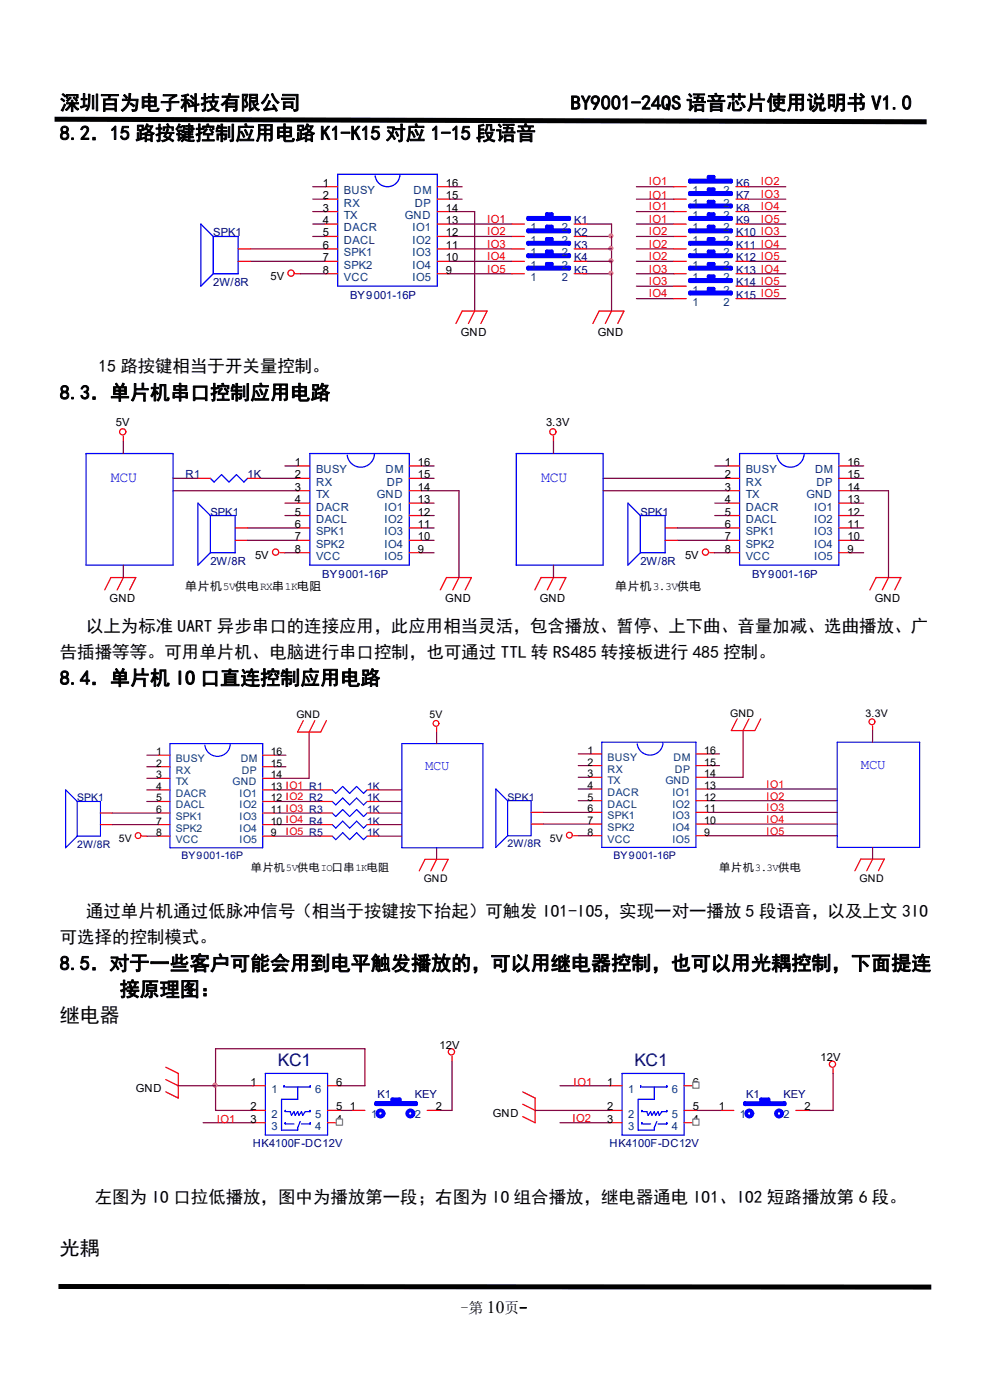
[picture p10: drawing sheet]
<svg xmlns="http://www.w3.org/2000/svg" width="210mm" height="297mm" viewBox="0 0 210 297" stroke-linecap="round" stroke-linejoin="round" font-family="sans-serif">
<path d="M11.6 24.8l185 .5v1.1l-185-.6zM12.4 272.4l185.2 .1v1.1l-185.2-.1z" fill="#000"/>
<g fill="none" stroke="#00f" stroke-width=".79">
<path d="M146.4 38.3h8.7v.3h-8.7zM150.3 38.3v-.8h1.1v.8M112 48.8h8.7v.3h-8.7zM112 46.2h8.7v.3h-8.7zM112 51.5h8.7v.2h-8.7zM112 54.1h8.7v.3h-8.7zM112 56.8h8.7v.2h-8.7zM116 48.8v-.7h1.1v.7M116 46.2v-.8h1.1v.8M116 51.5v-.8h1.1v.8M116 54.1v-.8h1.1v.8M116 56.8v-.8h1.1v.8"/>
<path d="M146.4 43.6h8.7v.2h-8.7zM146.4 40.9h8.7v.3h-8.7zM146.4 46.2h8.7v.3h-8.7zM146.4 48.8h8.7v.3h-8.7zM146.4 51.5h8.7v.2h-8.7zM146.4 54.1h8.7v.3h-8.7zM146.4 56.8h8.7v.2h-8.7zM146.4 59.4h8.7v.3h-8.7zM150.3 43.6v-.8h1.1v.8M150.3 40.9v-.8h1.1v.8M150.3 46.2v-.8h1.1v.8M150.3 48.8v-.7h1.1v.7"/>
<path d="M150.3 51.5v-.8h1.1v.8M150.3 54.1v-.8h1.1v.8M150.3 56.8v-.8h1.1v.8M150.3 59.4v-.8h1.1v.8M146.4 62h8.7v.3h-8.7zM150.3 62v-.8h1.1v.8M79.8 234h8.4v.3h-8.4zM83.2 234v-.8h1.6v.8"/>
<circle cx="80.7" cy="236.2" r=".66"/>
<circle cx="87.1" cy="236.2" r=".66"/>
</g>
<g fill="none" stroke="#f00" stroke-width=".26">
<path d="M69 39.6h2.6M92.8 39.6h2.6M142.9 39.6h2.7M156.1 39.6h2.7M50.5 52.8h2.7M50.5 55.4h2.7M62.7 58.1h1M69 44.9h2.6M69 50.2h2.6M69 58.1h2.6M69 42.3h2.6M69 47.5h2.6"/>
<path d="M69 52.8h2.6M69 55.4h2.6M92.8 44.9h2.6M92.8 50.2h2.6M92.8 58.1h2.6M92.8 42.3h2.6M92.8 47.5h2.6M92.8 52.8h2.6M92.8 55.4h2.6M108.6 50.2h2.6M108.6 58.1h2.6M108.6 47.5h2.6"/>
<path d="M108.6 52.8h2.6M108.6 55.4h2.6M121.8 50.2h2.6M121.8 58.1h2.6M121.8 47.5h2.6M121.8 52.8h2.6M121.8 55.4h2.6M142.9 44.9h2.7M142.9 50.2h2.7M142.9 58.1h2.7M142.9 42.3h2.7M142.9 47.5h2.7"/>
<path d="M142.9 52.8h2.7M142.9 55.4h2.7M156.1 44.9h2.7M156.1 50.2h2.7M156.1 58.1h2.7M156.1 42.3h2.7M156.1 47.5h2.7M156.1 52.8h2.7M156.1 55.4h2.7M96.7 68.6l1.3-2.6h5.3l-1.3 2.6M100.7 66l-1.3 2.6M125.8 68.6l1.3-2.6h5.3l-1.4 2.6"/>
<path d="M129.7 66l-1.3 2.6M142.9 60.7h2.7M142.9 63.4h2.7M156.1 60.7h2.7M156.1 63.4h2.7M26.2 92.5v1.1M63.1 98.8h2.6M86.8 98.8h2.7M117.4 92.5v1.1M154.3 98.8h2.6M177.9 98.8h2.7M42 101.5h2.6"/>
<path d="M49.9 112h2.6M49.9 114.6h2.6M52.5 101.5h2.7M59.4 117.3h1M63.1 117.3h2.6M63.1 101.5h2.6M63.1 112h2.6M63.1 114.6h2.6M63.1 104.1h2.6M63.1 106.7h2.6M63.1 109.4h2.6M86.8 117.3h2.7"/>
<path d="M86.8 101.5h2.7M86.8 112h2.7M86.8 114.6h2.7M86.8 104.1h2.7M86.8 106.7h2.7M86.8 109.4h2.7M141.1 112h2.6M141.1 114.6h2.6M150.6 117.3h1M154.3 117.3h2.6M154.3 101.5h2.6M154.3 112h2.6"/>
<path d="M154.3 114.6h2.6M154.3 104.1h2.6M154.3 106.7h2.6M154.3 109.4h2.6M177.9 117.3h2.7M177.9 101.5h2.7M177.9 112h2.7M177.9 114.6h2.7M177.9 104.1h2.7M177.9 106.7h2.7M177.9 109.4h2.7M22.2 125.2l1.3-2.7h5.3l-1.3 2.7"/>
<path d="M26.2 122.5l-1.4 2.7M93.4 125.2l1.3-2.7h5.3l-1.3 2.7M97.4 122.5l-1.4 2.7M113.5 125.2l1.3-2.7h5.2l-1.3 2.7M117.4 122.5l-1.3 2.7M184.5 125.2l1.3-2.7h5.3l-1.3 2.7M188.5 122.5l-1.3 2.7M35.2 226.4l2.6 1.3v5.3l-2.6-1.4M35.2 229l2.6 1.3M53.7 235.6h2.6M53.7 230.3h2.6M53.7 238.2h2.6"/>
<path d="M69.5 235.6h2.6M69.5 230.3h2.6M69.5 238.2h2.6M74.8 235.6h2.6M90.6 235.6h2.7M95.9 224.1v1"/>
<circle cx="61.7" cy="57.9" r=".66"/>
<circle cx="26" cy="91.6" r=".66"/>
<circle cx="117.3" cy="91.6" r=".66"/>
<circle cx="58.5" cy="117.1" r=".66"/>
<circle cx="149.7" cy="117.1" r=".66"/>
<circle cx="95.8" cy="223.1" r=".66"/>
</g>
<g fill="none" stroke="#800040" stroke-width=".26">
<path d="M66.4 39.6h2.6M95.4 39.6h2.6M135 39.6h7.9M158.8 39.6h7.9M53.2 55.4h15.8M53.2 52.8h15.8M63.7 58.1h5.3M66.4 47.5h2.6M66.4 44.9h2.6M66.4 50.2h2.6M66.4 42.3h2.6M95.4 47.5h13.2"/>
<path d="M95.4 44.9h5.3v21.1M95.4 50.2h13.2M95.4 55.4h13.2M95.4 52.8h13.2M95.4 58.1h13.2M95.4 42.3h2.6M124.4 47.5h5.3v18.5M124.4 50.2h5.3M124.4 55.4h5.3M124.4 52.8h5.3M124.4 58.1h5.3M135 47.5h7.9"/>
<path d="M135 44.9h7.9M135 50.2h7.9M135 55.4h7.9M135 52.8h7.9M135 58.1h7.9M135 42.3h7.9M158.8 47.5h7.9M158.8 44.9h7.9M158.8 50.2h7.9M158.8 55.4h7.9M158.8 52.8h7.9M158.8 58.1h7.9"/>
<path d="M158.8 42.3h7.9M135 60.7h7.9M135 63.4h7.9M158.8 60.7h7.9M158.8 63.4h7.9M26.2 93.6v2.6M60.4 98.8h2.7M89.5 98.8h2.6M117.4 93.6v2.6M151.6 98.8h2.7M180.6 98.8h2.6M26.2 119.9v2.6"/>
<path d="M36.7 104.1h26.4M36.7 101.5h5.3M52.5 112h10.6M52.5 114.6h10.6M55.2 101.5h7.9M60.4 117.3h2.7M60.4 106.7h2.7M60.4 109.4h2.7M89.5 104.1h7.9v18.4M89.5 112h2.6M89.5 101.5h2.6M89.5 117.3h2.6"/>
<path d="M89.5 106.7h2.6M89.5 109.4h2.6M89.5 114.6h2.6M117.4 119.9v2.6M127.9 104.1h26.4M127.9 101.5h26.4M143.7 112h10.6M143.7 114.6h10.6M151.6 117.3h2.7M151.6 106.7h2.7M151.6 109.4h2.7M180.6 104.1h7.9v18.4"/>
<path d="M180.6 112h2.6M180.6 101.5h2.6M180.6 117.3h2.6M180.6 106.7h2.6M180.6 109.4h2.6M180.6 114.6h2.6M43.1 238.2h10.6M45.7 230.3h8M72.1 235.6h2.7M72.1 230.3h5.3v-7.8h-31.7v13.1M95.9 225.1v10.5h-2.6"/>
</g>
<g fill="#f0f" stroke="#f0f" stroke-width=".26">
<circle cx="129.6" cy="55.3" r=".4"/>
<circle cx="129.6" cy="57.9" r=".4"/>
<circle cx="129.6" cy="50" r=".4"/>
<circle cx="129.6" cy="52.7" r=".4"/>
<circle cx="45.6" cy="230.2" r=".39"/>
</g>
<g fill="none" stroke="#00f" stroke-width=".26">
<path d="M71.6 37h21.2v23.7h-21.2zM84.8 37.2a2.64 2.64 0 0 1-2.6 2.4 2.64 2.64 0 0 1-2.6-2.3M45.2 50.2h5.3v7.9h-5.3M45.2 50.2v7.9M45.2 50.2l-2.6-2.7v13.2l2.6-2.6M18.3 96.2h18.4v23.7h-18.4zM65.7 96.2h21.1v23.7h-21.1zM79.4 96.4a2.9 2.9 0 0 1-2.8 2.7 2.9 2.9 0 0 1-2.9-2.5M109.5 96.2h18.4v23.7h-18.4zM156.9 96.2h21v23.7h-21zM170.6 96.4a2.9 2.9 0 0 1-2.8 2.7 2.9 2.9 0 0 1-3-2.5M44.6 101.5l.8 .8 1.6-1.6 1.6 1.6 1.6-1.6 1.5 1.6 .8-.8"/>
<path d="M44.6 109.4h5.3v7.9h-5.3M44.6 109.4v7.9M44.6 109.4l-2.6-2.7v13.2l2.6-2.6M135.8 109.4h5.3v7.9h-5.3M135.8 109.4v7.9M135.8 109.4l-2.6-2.7v13.2l2.6-2.6M56.3 227.7h13.2v13.1h-13.2zM60.3 230.3v.3zM60.5 235.6v.2zM60.5 238.2v.2zM60.5 230.6h5.3M60.8 235.8h.8l.2 .8 .6-.8 .2 .8 .6-.8 .2 .8 .5-.8 .3 .8 .5-.8h1.1"/>
<path d="M60.8 238.4h1.6M63.2 230.6v2.6h-3.5v6.6h3.5v-.6l.5-1.3M63.9 238.4h1.9M65.8 235.6v.2zM65.8 230.3v.3zM65.8 238.2v.2z"/>
</g>
<g fill="none" stroke="#800040" stroke-width=".25">
<path d="M65.6 155.3v9.8h-7.4M92.6 155.3v2.5M122.7 159.9h2.5M150.1 159.9h2.5M157.6 155v9.9h-7.5M185.1 155v2.5M23.8 174.9h9.8M23.8 172.5h9.8M31.1 167.6h2.5M31.1 170h2.5M31.1 165.1h2.5M31.1 177.4h2.5"/>
<path d="M31.1 160.2h2.5M31.1 162.7h2.5M58.2 167.6h9.8M58.2 170h9.8M58.2 174.9h9.8M58.2 172.5h9.8M58.2 177.4h9.8M58.2 160.2h2.4M58.2 162.7h2.4M80.3 167.6h4.9M80.3 170h4.9M80.3 174.9h4.9"/>
<path d="M80.3 172.5h4.9M80.3 177.4h4.9M92.6 179.8v2.5M115.2 174.8h10M115.2 172.3h10M122.7 162.4h2.5M122.7 169.9h2.5M122.7 164.9h2.5M122.7 167.4h2.5M122.7 177.3h2.5M150.1 162.4h2.5M150.1 169.9h27.5"/>
<path d="M150.1 174.8h27.5M150.1 167.4h27.5M150.1 177.3h27.5M150.1 172.3h27.5M185.1 179.8v2.5"/>
</g>
<g fill="none" stroke="#00f" stroke-width=".25">
<path d="M36.1 157.8h19.6v22h-19.6zM48.8 157.9a2.71 2.71 0 0 1-2.6 2.6 2.71 2.71 0 0 1-2.7-2.4M85.2 157.8h17.3v22h-17.3zM127.7 157.5h19.9v22.3h-19.9zM140.6 157.7a2.75 2.75 0 0 1-2.6 2.5 2.75 2.75 0 0 1-2.8-2.4M177.6 157.5h17.5v22.3h-17.5zM16.4 170h4.9v7.4h-4.9M16.4 170v7.4M16.4 170l-2.5-2.4v12.2l2.5-2.4M70.5 174.9l.7 .8 1.5-1.5 1.5 1.5 1.4-1.5 1.5 1.5 .8-.8M70.5 177.4l.7 .7 1.5-1.4 1.5 1.4 1.4-1.4 1.5 1.4 .8-.7M70.5 170l.7 .8 1.5-1.5 1.5 1.5 1.4-1.5 1.5 1.5 .8-.8"/>
<path d="M70.5 167.6l.7 .7 1.5-1.5 1.5 1.5 1.4-1.5 1.5 1.5 .8-.7M70.5 172.5l.7 .7 1.5-1.5 1.5 1.5 1.4-1.5 1.5 1.5 .8-.7M107.7 169.9h5v7.4h-5M107.7 169.9v7.4M107.7 169.9l-2.5-2.5v12.4l2.5-2.5"/>
</g>
<g fill="none" stroke="#f00" stroke-width=".25">
<path d="M64.3 152.9l-1.2 2.4h4.9l1.3-2.4M66.8 152.9l-1.2 2.4M92.6 154.3v1M125.2 159.9h2.5M147.6 159.9h2.5M156.4 152.5l-1.3 2.5h5l1.3-2.5M158.9 152.5l-1.3 2.5M185.1 154v1M21.3 172.5h2.5M21.3 174.9h2.5M30.2 177.4h.9M33.6 172.5h2.5"/>
<path d="M33.6 174.9h2.5M33.6 177.4h2.5M33.6 170h2.5M33.6 167.6h2.5M33.6 160.2h2.5M33.6 162.7h2.5M33.6 165.1h2.5M55.7 172.5h2.5M55.7 174.9h2.5M55.7 177.4h2.5M55.7 170h2.5M55.7 167.6h2.5"/>
<path d="M55.7 160.2h2.5M55.7 162.7h2.5M55.7 165.1h2.5M68 172.5h2.5M68 174.9h2.5M68 177.4h2.5M68 170h2.5M68 167.6h2.5M77.9 172.5h2.4M77.9 174.9h2.4M77.9 177.4h2.4M77.9 170h2.4"/>
<path d="M77.9 167.6h2.4M112.7 172.3h2.5M112.7 174.8h2.5M121.7 177.3h1M125.2 172.3h2.5M125.2 174.8h2.5M125.2 177.3h2.5M125.2 162.4h2.5M125.2 164.9h2.5M125.2 167.4h2.5M125.2 169.9h2.5M147.6 172.3h2.5"/>
<path d="M147.6 174.8h2.5M147.6 177.3h2.5M147.6 162.4h2.5M147.6 164.9h2.5M147.6 167.4h2.5M147.6 169.9h2.5M88.9 184.8l1.3-2.5h4.9l-1.3 2.5M92.6 182.3l-1.2 2.5M181.4 184.7l1.2-2.4h5l-1.3 2.4M185.1 182.3l-1.2 2.4"/>
<circle cx="92.5" cy="153.5" r=".61"/>
<circle cx="185" cy="153.1" r=".62"/>
<circle cx="29.3" cy="177.3" r=".61"/>
<circle cx="120.8" cy="177.2" r=".62"/>
</g>
<path d="M71.3 237.4h1.4v1.3h-1.4z" fill-rule="evenodd" fill="#fff" stroke="#808080" stroke-width=".26"/>
<path d="M37.8 230.3h7.9M45.7 235.6h8M118.8 230.3h10.5M118.8 238.2h10.5M147.8 235.6h5.2M176.7 227.7v7.9h-5.2" fill="none" stroke="#800040" stroke-width=".26"/>
<g fill="none" stroke="#f00" stroke-width=".26">
<path d="M110.9 231.6l2.6 1.4v5.2l-2.6-1.3M110.9 234.3l2.6 1.3M129.3 235.6h2.7M129.3 230.3h2.7M129.3 238.2h2.7M145.1 235.6h2.7M145.1 230.3h2.7M145.1 238.2h2.7M153 235.6h2.7M168.8 235.6h2.7M176.7 226.7v1"/>
<circle cx="176.6" cy="225.8" r=".66"/>
</g>
<g fill="none" stroke="#00f" stroke-width=".79">
<path d="M158 234h8.5v.3h-8.5zM161.4 234v-.8h1.6v.8"/>
<circle cx="158.9" cy="236.2" r=".66"/>
<circle cx="165.3" cy="236.2" r=".66"/>
</g>
<path d="M132 227.7h13.1v13.1h-13.1zM135.9 230.3v.3zM136.2 235.6v.2zM136.2 238.2v.2zM136.2 230.6h5.2M136.4 235.8h.8l.3 .8 .5-.8 .3 .8 .5-.8 .3 .8 .5-.8 .3 .8 .5-.8h1M136.4 238.4h1.6M138.8 230.6v2.6h-3.4v6.6h3.4v-.6l.5-1.3M139.6 238.4h1.8M141.4 235.6v.2zM141.4 230.3v.3zM141.4 238.2v.2z" fill="none" stroke="#00f" stroke-width=".26"/>
<g fill="#fff" stroke="#808080" stroke-width=".26">
<path d="M147 237.4h1.3v1.3h-1.3z" fill-rule="evenodd"/>
<path d="M147 229.6h1.3v1.3h-1.3z" fill-rule="evenodd"/>
</g>
<path d="M113.5 235.6h15.8" fill="none" stroke="#800040" stroke-width=".26"/>
<g font-size="4.2">
<text x="12.7" y="23.3">深圳百为电子科技有限公司</text>
<text x="121.1" y="23.3">BY9001-24QS 语音芯片使用说明书 V1.0</text>
<text x="12.7" y="29.7">8.2．15 路按键控制应用电路 K1-K15 对应 1-15 段语音</text>
<text x="12.7" y="84.7">8.3．单片机串口控制应用电路</text>
<text x="12.7" y="145.3">8.4．单片机 IO 口直连控制应用电路</text>
<text x="12.7" y="205.8">8.5．对于一些客户可能会用到电平触发播放的，可以用继电器控制，也可以用光耦控制，下面提连</text>
<text x="25.4" y="211.3">接原理图：</text>
<text x="12.7" y="216.8">继电器</text>
<text x="12.7" y="266.3">光耦</text>
</g>
<g font-size="3.7">
<text x="20.9" y="79">15 路按键相当于开关量控制。</text>
<text x="18.2" y="134">以上为标准 UART 异步串口的连接应用，此应用相当灵活，包含播放、暂停、上下曲、音量加减、选曲播放、广</text>
<text x="12.7" y="139.5">告插播等等。可用单片机、电脑进行串口控制，也可通过 TTL 转 RS485 转接板进行 485 控制。</text>
<text x="18.2" y="194.6">通过单片机通过低脉冲信号（相当于按键按下抬起）可触发 IO1-IO5，实现一对一播放 5 段语音，以及上文 3IO</text>
<text x="12.7" y="200.1">可选择的控制模式。</text>
<text x="20.1" y="255.1">左图为 IO 口拉低播放，图中为播放第一段；右图为 IO 组合播放，继电器通电 IO1、IO2 短路播放第 6 段。</text>
<text x="103.3" y="278.6">10</text>
</g>
<g font-size="3.7" fill="#000080">
<text x="58.9" y="226.1">KC1</text>
<text x="134.6" y="226.2">KC1</text>
</g>
<g font-size="3.2" fill="#00f">
<text x="23.5" y="102.3">MCU</text>
<text x="114.8" y="102.3">MCU</text>
</g>
<g font-size="3.2">
<text x="97.7" y="278.6">-第</text>
<text x="107" y="278.6">页-</text>
</g>
<text font-size="3" fill="#00f" x="182.6" y="163.2">MCU</text>
<text font-size="2.9" fill="#00f" x="90.2" y="163.4">MCU</text>
<g font-size="2.4">
<text x="68.5" y="39.6">1</text>
<text x="94.6" y="39.6">16</text>
<text x="68.5" y="42.3">2</text>
<text x="68.5" y="44.9">3</text>
<text x="68.5" y="47.5">4</text>
<text x="94.6" y="47.5">13</text>
<text x="94.6" y="44.9">14</text>
<text x="94.6" y="42.3">15</text>
<text x="68.5" y="50.2">5</text>
<text x="68.5" y="52.8">6</text>
<text x="94.6" y="52.8">11</text>
<text x="94.6" y="50.2">12</text>
<text x="57.4" y="59.4">5V</text>
<text x="68.5" y="55.4">7</text>
<text x="68.5" y="58.1">8</text>
<text x="94.6" y="58.1">9</text>
<text x="94.6" y="55.4">10</text>
<text x="97.8" y="71.3">GND</text>
<text x="126.8" y="71.3">GND</text>
<text x="24.6" y="90.4">5V</text>
<text x="115.8" y="90.4">3.3V</text>
<text x="62.6" y="98.8">1</text>
<text x="62.6" y="101.5">2</text>
<text x="88.7" y="101.5">15</text>
<text x="88.7" y="98.8">16</text>
<text x="153.7" y="98.8">1</text>
<text x="153.7" y="101.5">2</text>
<text x="179.8" y="101.5">15</text>
<text x="179.8" y="98.8">16</text>
<text x="62.6" y="104.1">3</text>
<text x="62.6" y="106.7">4</text>
<text x="88.7" y="106.7">13</text>
<text x="88.7" y="104.1">14</text>
<text x="153.7" y="104.1">3</text>
<text x="153.7" y="106.7">4</text>
<text x="179.8" y="106.7">13</text>
<text x="179.8" y="104.1">14</text>
<text x="62.6" y="109.4">5</text>
<text x="62.6" y="112">6</text>
<text x="88.7" y="112">11</text>
<text x="88.7" y="109.4">12</text>
<text x="153.7" y="109.4">5</text>
<text x="153.7" y="112">6</text>
<text x="179.8" y="112">11</text>
<text x="179.8" y="109.4">12</text>
<text x="54.1" y="118.6">5V</text>
<text x="62.6" y="114.6">7</text>
<text x="62.6" y="117.3">8</text>
<text x="88.7" y="117.3">9</text>
<text x="88.7" y="114.6">10</text>
<text x="145.3" y="118.6">5V</text>
<text x="153.7" y="114.6">7</text>
<text x="153.7" y="117.3">8</text>
<text x="179.8" y="117.3">9</text>
<text x="179.8" y="114.6">10</text>
<text x="39.3" y="125.2">单片机5V供电RX串1K电阻</text>
<text x="130.6" y="125.2">单片机3.3V供电</text>
<text x="23.3" y="127.8">GND</text>
<text x="94.5" y="127.8">GND</text>
<text x="114.5" y="127.8">GND</text>
<text x="185.6" y="127.8">GND</text>
<text x="93.3" y="222.5">12V</text>
<text x="174.1" y="225.1">12V</text>
<text x="28.8" y="231.6">GND</text>
<text x="53.1" y="230.3">1</text>
<text x="71.3" y="230.3">6</text>
<text x="128.8" y="230.3">1</text>
<text x="147" y="230.3">6</text>
<text x="53.1" y="235.6">2</text>
<text x="53.1" y="238.2">3</text>
<text x="71.3" y="238.2">4</text>
<text x="71.3" y="235.6">5</text>
<text x="74.2" y="235.6">1</text>
<text x="92.5" y="235.6">2</text>
<text x="104.6" y="236.9">GND</text>
<text x="128.8" y="235.6">2</text>
<text x="128.8" y="238.2">3</text>
<text x="147" y="238.2">4</text>
<text x="147" y="235.6">5</text>
<text x="152.5" y="235.6">1</text>
<text x="170.7" y="235.6">2</text>
</g>
<g font-size="2.4" fill="#004080">
<text x="73" y="41.2">BUSY</text>
<text x="87.7" y="41.2">DM</text>
<text x="146.9" y="41.2">1</text>
<text x="153.5" y="41.2">2</text>
<text x="73" y="43.8">RX</text>
<text x="73" y="46.5">TX</text>
<text x="85.9" y="46.5">GND</text>
<text x="88" y="43.8">DP</text>
<text x="146.9" y="46.5">1</text>
<text x="146.9" y="43.8">1</text>
<text x="153.5" y="46.5">2</text>
<text x="153.5" y="43.8">2</text>
<text x="73" y="49.1">DACR</text>
<text x="73" y="51.7">DACL</text>
<text x="87.5" y="51.7">IO2</text>
<text x="87.5" y="49.1">IO1</text>
<text x="112.6" y="51.7">1</text>
<text x="112.6" y="49.1">1</text>
<text x="119.2" y="51.7">2</text>
<text x="119.2" y="49.1">2</text>
<text x="146.9" y="51.7">1</text>
<text x="146.9" y="49.1">1</text>
<text x="153.5" y="51.7">2</text>
<text x="153.5" y="49.1">2</text>
<text x="73" y="54.4">SPK1</text>
<text x="73" y="57">SPK2</text>
<text x="73" y="59.7">VCC</text>
<text x="87.5" y="59.7">IO5</text>
<text x="87.5" y="57">IO4</text>
<text x="87.5" y="54.4">IO3</text>
<text x="112.6" y="59.7">1</text>
<text x="112.6" y="57">1</text>
<text x="112.6" y="54.4">1</text>
<text x="119.2" y="59.7">2</text>
<text x="119.2" y="57">2</text>
<text x="119.2" y="54.4">2</text>
<text x="146.9" y="59.7">1</text>
<text x="146.9" y="54.4">1</text>
<text x="146.9" y="57">1</text>
<text x="153.5" y="59.7">2</text>
<text x="153.5" y="54.4">2</text>
<text x="153.5" y="57">2</text>
<text x="146.9" y="62.3">1</text>
<text x="146.9" y="64.9">1</text>
<text x="153.5" y="62.3">2</text>
<text x="153.5" y="64.9">2</text>
<text x="67" y="100.4">BUSY</text>
<text x="81.8" y="100.4">DM</text>
<text x="158.2" y="100.4">BUSY</text>
<text x="172.9" y="100.4">DM</text>
<text x="67" y="103.1">RX</text>
<text x="67" y="105.7">TX</text>
<text x="80" y="105.7">GND</text>
<text x="82.1" y="103.1">DP</text>
<text x="158.2" y="103.1">RX</text>
<text x="158.2" y="105.7">TX</text>
<text x="171.1" y="105.7">GND</text>
<text x="173.2" y="103.1">DP</text>
<text x="67" y="108.3">DACR</text>
<text x="67" y="110.9">DACL</text>
<text x="67" y="113.6">SPK1</text>
<text x="81.5" y="113.6">IO3</text>
<text x="81.5" y="110.9">IO2</text>
<text x="81.5" y="108.3">IO1</text>
<text x="158.2" y="108.3">DACR</text>
<text x="158.2" y="110.9">DACL</text>
<text x="158.2" y="113.6">SPK1</text>
<text x="172.7" y="113.6">IO3</text>
<text x="172.7" y="110.9">IO2</text>
<text x="172.7" y="108.3">IO1</text>
<text x="67" y="116.2">SPK2</text>
<text x="67" y="118.8">VCC</text>
<text x="81.5" y="118.8">IO5</text>
<text x="81.5" y="116.2">IO4</text>
<text x="158.2" y="116.2">SPK2</text>
<text x="158.2" y="118.8">VCC</text>
<text x="172.7" y="118.8">IO5</text>
<text x="172.7" y="116.2">IO4</text>
<text x="57.6" y="231.9">1</text>
<text x="66.9" y="231.9">6</text>
<text x="133.3" y="231.9">1</text>
<text x="142.5" y="231.9">6</text>
<text x="57.6" y="237.1">2</text>
<text x="57.6" y="239.8">3</text>
<text x="66.9" y="239.8">4</text>
<text x="66.9" y="237.1">5</text>
<text x="78.7" y="237.1">1</text>
<text x="88" y="237.1">2</text>
<text x="133.3" y="237.1">2</text>
<text x="133.3" y="239.8">3</text>
<text x="142.5" y="239.8">4</text>
<text x="142.5" y="237.1">5</text>
<text x="157" y="237.1">1</text>
<text x="166.2" y="237.1">2</text>
</g>
<g font-size="2.4" fill="#f00">
<text x="137.6" y="39.4">IO1</text>
<text x="161.4" y="42">IO3</text>
<text x="161.4" y="39.4">IO2</text>
<text x="103.3" y="47.3">IO1</text>
<text x="137.6" y="42.3">IO1</text>
<text x="137.6" y="44.6">IO1</text>
<text x="137.6" y="47.3">IO1</text>
<text x="161.4" y="44.6">IO4</text>
<text x="161.4" y="47.3">IO5</text>
<text x="103.3" y="52.5">IO3</text>
<text x="103.3" y="49.9">IO2</text>
<text x="137.6" y="49.9">IO2</text>
<text x="137.6" y="52.5">IO2</text>
<text x="103.3" y="57.8">IO5</text>
<text x="103.3" y="55.2">IO4</text>
<text x="137.6" y="57.8">IO3</text>
<text x="137.6" y="55.2">IO2</text>
<text x="137.6" y="60.5">IO3</text>
<text x="137.6" y="63.1">IO4</text>
<text x="121.7" y="230.3">IO1</text>
<text x="46" y="238.2">IO1</text>
<text x="121.4" y="237.9">IO2</text>
</g>
<g font-size="2.4" fill="#000080">
<text x="156.1" y="39.6">K6</text>
<text x="121.8" y="47.5">K1</text>
<text x="156.1" y="44.9">K8</text>
<text x="156.1" y="47.5">K9</text>
<text x="156.1" y="42.3">K7</text>
<text x="45.2" y="50.2">SPK1</text>
<text x="121.8" y="50.2">K2</text>
<text x="121.8" y="52.8">K3</text>
<text x="156.1" y="50.2">K10 IO3</text>
<text x="156.1" y="52.8">K11 IO4</text>
<text x="121.8" y="58.1">K5</text>
<text x="121.8" y="55.4">K4</text>
<text x="156.1" y="58.1">K13 IO4</text>
<text x="156.1" y="55.4">K12 IO5</text>
<text x="45.2" y="60.7">2W/8R</text>
<text x="74.3" y="63.4">BY9001-16P</text>
<text x="156.1" y="60.7">K14 IO5</text>
<text x="156.1" y="63.4">K15 IO5</text>
<text x="39.3" y="101.5">R1</text>
<text x="52.5" y="101.5">1K</text>
<text x="44.6" y="109.4">SPK1</text>
<text x="135.8" y="109.4">SPK1</text>
<text x="44.6" y="119.9">2W/8R</text>
<text x="135.8" y="119.9">2W/8R</text>
<text x="68.4" y="122.5">BY9001-16P</text>
<text x="159.5" y="122.5">BY9001-16P</text>
<text x="80.1" y="233">K1</text>
<text x="88" y="233">KEY</text>
<text x="158.3" y="233">K1</text>
<text x="166.2" y="233">KEY</text>
<text x="53.7" y="243.4">HK4100F-DC12V</text>
<text x="129.3" y="243.4">HK4100F-DC12V</text>
</g>
<g font-size="2.2">
<text x="62.9" y="152.4">GND</text>
<text x="91.1" y="152.4">5V</text>
<text x="154.9" y="152">GND</text>
<text x="183.6" y="152">3.3V</text>
<text x="33.1" y="160.2">1</text>
<text x="57.5" y="160.2">16</text>
<text x="124.7" y="159.9">1</text>
<text x="149.4" y="159.9">16</text>
<text x="33.1" y="162.7">2</text>
<text x="33.1" y="165.1">3</text>
<text x="33.1" y="167.6">4</text>
<text x="57.5" y="167.6">13 IO1 R1</text>
<text x="57.5" y="165.1">14</text>
<text x="57.5" y="162.7">15</text>
<text x="124.7" y="162.4">2</text>
<text x="124.7" y="164.9">3</text>
<text x="124.7" y="167.4">4</text>
<text x="149.4" y="167.4">13</text>
<text x="149.4" y="164.9">14</text>
<text x="149.4" y="162.4">15</text>
<text x="33.1" y="170">5</text>
<text x="33.1" y="172.5">6</text>
<text x="57.5" y="172.5">11 IO3 R3</text>
<text x="57.5" y="170">12 IO2 R2</text>
<text x="124.7" y="169.9">5</text>
<text x="124.7" y="172.3">6</text>
<text x="149.4" y="172.3">11</text>
<text x="149.4" y="169.9">12</text>
<text x="25.2" y="178.6">5V</text>
<text x="33.1" y="174.9">7</text>
<text x="33.1" y="177.4">8</text>
<text x="57.5" y="177.4">9</text>
<text x="57.5" y="174.9">10 IO4 R4</text>
<text x="116.7" y="178.5">5V</text>
<text x="124.7" y="174.8">7</text>
<text x="124.7" y="177.3">8</text>
<text x="149.4" y="177.3">9</text>
<text x="149.4" y="174.8">10</text>
<text x="53.3" y="184.8">单片机5V供电IO口串1K电阻</text>
<text x="152.6" y="184.7">单片机3.3V供电</text>
<text x="89.9" y="187.2">GND</text>
<text x="182.4" y="187.2">GND</text>
</g>
<g font-size="2.2" fill="#004080">
<text x="37.3" y="161.7">BUSY</text>
<text x="51.1" y="161.7">DM</text>
<text x="128.9" y="161.4">BUSY</text>
<text x="142.9" y="161.4">DM</text>
<text x="37.3" y="164.1">RX</text>
<text x="37.3" y="166.6">TX</text>
<text x="49.3" y="166.6">GND</text>
<text x="51.3" y="164.1">DP</text>
<text x="128.9" y="163.9">RX</text>
<text x="128.9" y="166.4">TX</text>
<text x="141.1" y="166.4">GND</text>
<text x="143.1" y="163.9">DP</text>
<text x="37.3" y="169">DACR</text>
<text x="37.3" y="171.5">DACL</text>
<text x="37.3" y="174">SPK1</text>
<text x="50.8" y="174">IO3</text>
<text x="50.8" y="171.5">IO2</text>
<text x="50.8" y="169">IO1</text>
<text x="128.9" y="168.9">DACR</text>
<text x="128.9" y="171.3">DACL</text>
<text x="128.9" y="173.8">SPK1</text>
<text x="142.6" y="173.8">IO3</text>
<text x="142.6" y="171.3">IO2</text>
<text x="142.6" y="168.9">IO1</text>
<text x="37.3" y="176.4">SPK2</text>
<text x="37.3" y="178.9">VCC</text>
<text x="50.8" y="178.9">IO5</text>
<text x="50.8" y="176.4">IO4</text>
<text x="128.9" y="176.3">SPK2</text>
<text x="128.9" y="178.8">VCC</text>
<text x="142.6" y="178.8">IO5</text>
<text x="142.6" y="176.3">IO4</text>
</g>
<g font-size="2.2" fill="#000080">
<text x="77.9" y="167.6">1K</text>
<text x="16.4" y="170">SPK1</text>
<text x="77.9" y="170">1K</text>
<text x="77.9" y="172.5">1K</text>
<text x="107.7" y="169.9">SPK1</text>
<text x="16.4" y="179.8">2W/8R</text>
<text x="77.9" y="174.9">1K</text>
<text x="77.9" y="177.4">1K</text>
<text x="107.7" y="179.8">2W/8R</text>
<text x="38.5" y="182.3">BY9001-16P</text>
<text x="130.2" y="182.3">BY9001-16P</text>
</g>
<g font-size="2.2" fill="#f00">
<text x="162.6" y="167.1">IO1</text>
<text x="162.6" y="172.1">IO3</text>
<text x="162.6" y="169.6">IO2</text>
<text x="60.6" y="177.1">IO5 R5</text>
<text x="162.6" y="177">IO5</text>
<text x="162.6" y="174.6">IO4</text>
</g>
</svg>
